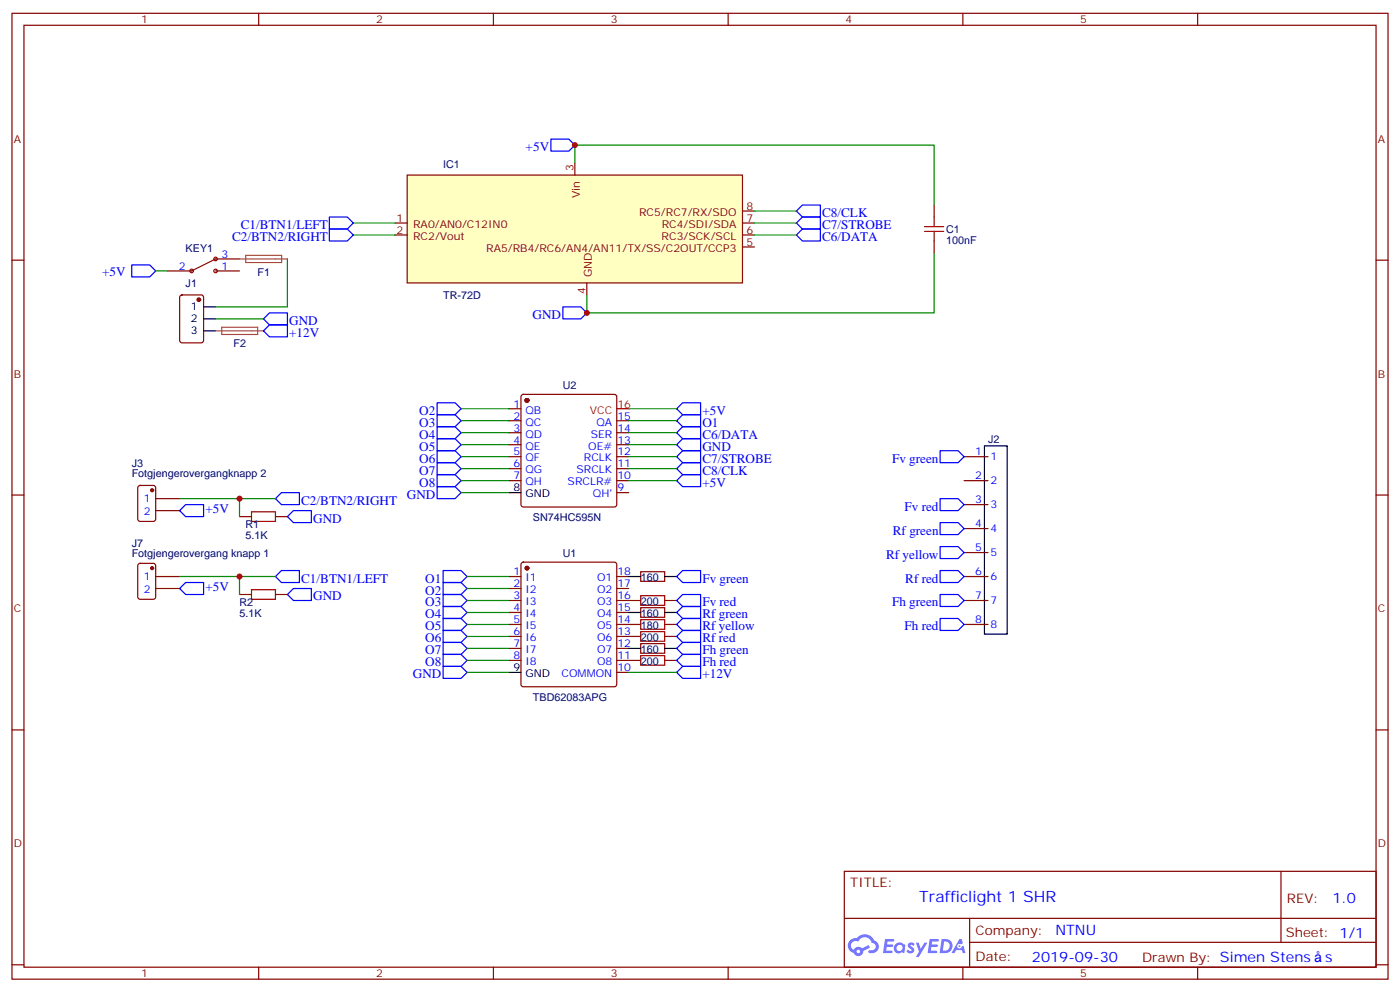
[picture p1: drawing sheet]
<svg xmlns="http://www.w3.org/2000/svg" width="412mm" height="292mm" viewBox="0 0 412 292" stroke-linecap="round" stroke-linejoin="round" font-family="sans-serif">
<g fill="none" stroke="#870000" stroke-width=".35">
<path d="M3.5 3.9h405.4v284.4h-405.4zM7.1 7.4h398.2v277.3h-398.2zM76.2 3.9v3.5M145.3 3.9v3.5M214.5 3.9v3.5M283.6 3.9v3.5M352.8 3.9v3.5M3.5 76.6h3.6M405.3 76.6h3.6M3.5 145.7h3.6M405.3 145.7h3.6M3.5 214.9h3.6"/>
<path d="M405.3 214.9h3.6M248.7 256.5h156.6v28.2h-156.6zM377.3 256.5v20.9M248.7 270.4h156.5M285.6 277.4h119.6M285.6 270.4v14.1M3.5 284h3.6M76.2 284.7v3.6M145.3 284.7v3.6M214.5 284.7v3.6M283.6 284.7v3.6M352.8 284.7v3.6"/>
<path d="M405.3 284h3.6"/>
</g>
<g fill="#5487ff">
<path d="M267.7 277.7a1.22 1.22 0 0 1 1.7 .2l-.4 .6a.47 .47 0 0 0-.3-.4 .47 .47 0 0 0-.5 .2l.1 .2a1.14 1.14 0 0 1 .8 1.8 1.14 1.14 0 0 1-1.9 0l-.2-.2 .5-.6 .7 .5a.29 .29 0 0 0 .3-.3 .29 .29 0 0 0-.2-.3 1.04 1.04 0 0 1-.6-1.7z"/>
<path d="M260.7 276.4h2.4l.3 .2-.2 .5-1.8 .1-.1 .8h1.5l.3 .4-.3 .4h-1.6l-.2 1.1h1.7l.2 .3-.2 .3-2.6 .1z"/>
<path d="M273.8 276.4h2.4l.3 .2-.1 .5-1.8 .1-.2 .8h1.6l.3 .4-.4 .4h-1.6l-.1 1.1h1.7l.2 .3-.2 .3-2.6 .1z"/>
<path d="M282.6 276.4h.7l.3 1.3-.6 .3a.69 .69 0 0 0-1 .3 .69 .69 0 0 0 .4 .9 .69 .69 0 0 0 .9-.6l.5-.2 .6 2.2h-.8l-.2-.9h-1.8l-.5 .9h-.8z"/>
<path d="M269.8 277.5h.8l.6 1.8 1.1-1.8h.9l-2.6 4.2h-.8l.9-1.5z"/>
<path d="M277.4 276.4l-.6 4.2h1.3a2.11 2.11 0 0 0 2.5-2.1 2.11 2.11 0 0 0-2.5-2.1zM278.1 277.2a1.39 1.39 0 0 1 1.7 1.4 1.39 1.39 0 0 1-1.8 1.3h-.3z"/>
<path d="M263.7 278.1a1.54 1.54 0 0 0-.1 2.1 1.54 1.54 0 0 0 2.2 .1l.6 .3 .3-2.3-.2-.3h-.4a1.49 1.49 0 0 0-2.4 .1zM264 279.1a.94 .94 0 0 1 1.8 0 .94 .94 0 0 1-1.8 0z"/>
<path d="M250.4 276.8a2.18 2.18 0 0 0 1.1 3.7 1.44 1.44 0 0 0 1.6 .9 1.44 1.44 0 0 0 1.2-1.4l2-1-.5-.8-1.9 1a1.47 1.47 0 0 0-2.4 .4 1.39 1.39 0 0 1-.7-1.9 1.39 1.39 0 0 1 2-.5 2.12 2.12 0 0 1 2.2-1.3 2.12 2.12 0 0 1 1.9 1.7 1.14 1.14 0 0 1 1.1 1.4 1.14 1.14 0 0 1-1.7 .7 .43 .43 0 0 0-.5 .4 .43 .43 0 0 0 .4 .5 1.98 1.98 0 0 0 2.5-1.2 1.98 1.98 0 0 0-1.2-2.6 3.1 3.1 0 0 0-5.3-.6l-.9 .1zM252.3 280.1a.55 .55 0 0 1 1.1 0 .55 .55 0 0 1-1.1 0z"/>
<circle cx="282.6" cy="278.5" r=".26"/>
</g>
<g fill="none" stroke="#870000" stroke-width=".35">
<path d="M153.7 116.3l.5-.2h26.8l.5 .2 .2 .5v31.8l-.3 .5-.4 .2h-26.8l-.5-.3-.2-.4v-31.8zM149.9 120.3h3.6M149.9 123.9h3.6M149.9 127.4h3.6M149.9 130.9h3.6M149.9 134.4h3.6M149.9 138h3.6M181.7 123.9h3.5M181.7 127.4h3.5M181.7 130.9h3.5M181.7 134.4h3.5M181.7 138h3.5"/>
<path d="M149.9 141.5h3.6M181.7 141.5h3.5M181.7 145h3.5M149.9 169.7h3.6M149.9 173.2h3.6M149.9 176.8h3.6M153.7 165.7l.5-.2h26.8l.5 .2 .2 .5v35.3l-.3 .5-.4 .2h-26.8l-.5-.3-.2-.4v-35.3zM181.7 169.7h3.5M181.7 173.2h3.5M181.7 176.8h3.5M149.9 180.3h3.6M149.9 183.8h3.6"/>
<path d="M149.9 187.4h3.6M149.9 190.9h3.6M149.9 194.4h3.6M181.7 180.3h3.5M181.7 183.8h3.5M181.7 187.4h3.5M181.7 190.9h3.5M181.7 194.4h3.5M181.7 197.9h3.5"/>
</g>
<g fill="#870000" stroke="#870000" stroke-width=".35">
<circle cx="155.2" cy="167.3" r=".53"/>
<circle cx="155.2" cy="117.9" r=".53"/>
</g>
<path d="M149.9 145h3.6M149.9 197.9h3.6" fill="none" stroke="#000" stroke-width=".35"/>
<path d="M181.7 120.3h3.5" fill="none" stroke="#f00" stroke-width=".35"/>
<path d="M119.9 51.5h98.8v31.8h-98.8z" fill="#ffffc2" stroke="#850000" stroke-width=".35"/>
<path d="M169.3 48v3.5M116.4 65.7h3.5M116.4 69.2h3.5M218.7 65.7h3.5M218.7 69.2h3.5M218.7 72.7h3.5M218.7 62.1h3.5M172.9 83.3v3.5" fill="none" stroke="#850000" stroke-width=".35"/>
<g fill="none" stroke="#870000" stroke-width=".35">
<path d="M49.4 79.8h7M63.5 79.8h7.1M63.5 76.2h7.1M275.2 60.4v3.5M275.2 70.9v3.6M53.2 87l.4-.2h5.7l.6 .4 .1 13-.5 .7h-5.9l-.6-.4-.1-13zM284 134.4h7M40.8 143.1l.5-.2h3.9l.6 .4 .1 9.5-.5 .6-4.1 .1-.7-.5v-9.4zM45.9 146.8h7M45.9 150.3h7M70.6 152.1h3.5M81.1 152.1h3.6"/>
<path d="M284 141.5h7M284 148.6h7M284 155.6h7M40.8 166l.5-.2h3.9l.6 .5 .1 9.4-.5 .7h-4.1l-.7-.4v-9.5zM45.9 169.7h7M45.9 173.2h7M70.6 175h3.5M81.1 175h3.6M185.2 176.8h3.5M188.7 168.3h7.1v2.8h-7.1zM188.7 178.9h7.1v2.8h-7.1zM195.8 176.8h3.5"/>
<path d="M284 176.8h7M284 162.7h7M284 169.7h7M185.2 183.8h3.5M185.2 187.4h3.5M185.2 194.4h3.5M188.7 189.5h7.1v2.8h-7.1zM195.8 183.8h3.5M195.8 187.4h3.5M195.8 194.4h3.5M284 183.8h7"/>
</g>
<path d="M60 97.4h3.5M60 90.3h3.5M60 93.9h3.5M290 131.3h6.7v55.4h-6.7zM185.2 169.7h3.5M195.8 169.7h3.5M185.2 180.3h3.5M185.2 190.9h3.5M195.8 180.3h3.5M195.8 190.9h3.5" fill="none" stroke="#000" stroke-width=".35"/>
<path d="M272.3 68.1h5.7M272.3 66.7h5.7M275.2 63.9v2.8M275.2 68.1v2.8M74.1 150.7h7v2.8h-7zM74.1 173.6h7v2.8h-7zM188.7 175.4h7.1v2.8h-7.1zM188.7 182.4h7.1v2.8h-7.1zM188.7 185.9h7.1v2.9h-7.1zM188.7 193h7.1v2.8h-7.1z" fill="none" stroke="#a10000" stroke-width=".35"/>
<g fill="#870000" stroke="#870000" stroke-width=".35">
<circle cx="58.6" cy="88.2" r=".53"/>
<circle cx="44.8" cy="144.3" r=".44"/>
<circle cx="44.8" cy="167.3" r=".44"/>
</g>
<g fill="none" stroke="#900" stroke-width=".35">
<path d="M63.5 76.2l-7.1 3.6"/>
<circle cx="56.4" cy="79.8" r=".53"/>
<circle cx="63.5" cy="76.2" r=".53"/>
<circle cx="63.5" cy="79.8" r=".53"/>
</g>
<path d="M70.6 76.2h3.4M72.4 75.2h10.6v2.1h-10.6zM74.1 76.2h10.6M63.5 97.4h3.5M65.3 96.3h10.6v2.2h-10.6zM67.1 97.4h10.5" fill="none" stroke="#a64a4a" stroke-width=".35"/>
<g fill="none" stroke="#00f" stroke-width=".35">
<path d="M162.3 41h5.3l1.7 1.7-1.7 1.8h-5.3zM38.8 78h5.3l1.8 1.8-1.8 1.7h-5.3zM97 63.9h5.3l1.8 1.8-1.8 1.7h-5.3zM97 67.4h5.3l1.8 1.8-1.8 1.7h-5.3zM236.4 67.4h5.3v3.5h-5.3l-1.8-1.7zM236.4 63.9h5.3v3.5h-5.3l-1.8-1.7zM236.4 60.4h5.3v3.5h-5.3l-1.8-1.8zM79.4 95.6h5.3v3.6h-5.3l-1.8-1.8zM79.4 92.1h5.3v3.5h-5.3l-1.8-1.7zM165.8 90.3h5.3l1.8 1.8-1.8 1.8h-5.3zM128.8 118.6h5.3l1.7 1.7-1.7 1.8h-5.3zM201.1 118.6h5.3v3.5h-5.3l-1.8-1.8z"/>
<path d="M128.8 122.1h5.3l1.7 1.8-1.7 1.7h-5.3zM128.8 125.6h5.3l1.7 1.8-1.7 1.8h-5.3zM128.8 129.2h5.3l1.7 1.7-1.7 1.8h-5.3zM128.8 132.7h5.3l1.7 1.7-1.7 1.8h-5.3zM128.8 136.2h5.3l1.7 1.8-1.7 1.7h-5.3zM128.8 139.7h5.3l1.7 1.8-1.7 1.8h-5.3zM201.1 122.1h5.3v3.5h-5.3l-1.8-1.7zM201.1 125.6h5.3v3.6h-5.3l-1.8-1.8zM201.1 129.2h5.3v3.5h-5.3l-1.8-1.8zM201.1 132.7h5.3v3.5h-5.3l-1.8-1.8zM201.1 136.2h5.3v3.5h-5.3l-1.8-1.7zM201.1 139.7h5.3v3.6h-5.3l-1.8-1.8z"/>
<path d="M276.9 132.7h5.3l1.8 1.7-1.8 1.8h-5.3zM52.9 150.3l1.8-1.7h5.3v3.5h-5.3zM82.9 145h5.3v3.6h-5.3l-1.8-1.8zM86.4 150.3h5.3v3.5h-5.3l-1.7-1.7zM128.8 143.3h5.3l1.7 1.7-1.7 1.8h-5.3zM276.9 153.8h5.3l1.8 1.8-1.8 1.8h-5.3zM276.9 146.8h5.3l1.8 1.8-1.8 1.7h-5.3zM52.9 173.2l1.8-1.7h5.3v3.5h-5.3zM82.9 168h5.3v3.5h-5.3l-1.8-1.8zM86.4 173.2h5.3v3.6h-5.3l-1.7-1.8zM130.5 168h5.3l1.8 1.7-1.8 1.8h-5.3zM130.5 171.5h5.3l1.8 1.7-1.8 1.8h-5.3z"/>
<path d="M130.5 175h5.3l1.8 1.8-1.8 1.7h-5.3zM130.5 178.5h5.3l1.8 1.8-1.8 1.8h-5.3zM201.1 168h5.3v3.5h-5.3l-1.8-1.8zM201.1 175h5.3v3.5h-5.3l-1.8-1.7zM276.9 175h5.3l1.8 1.8-1.8 1.7h-5.3zM276.9 168h5.3l1.8 1.7-1.8 1.8h-5.3zM276.9 160.9h5.3l1.8 1.8-1.8 1.7h-5.3zM130.5 196.2h5.3l1.8 1.7-1.8 1.8h-5.3zM130.5 182.1h5.3l1.8 1.7-1.8 1.8h-5.3zM130.5 185.6h5.3l1.8 1.8-1.8 1.7h-5.3zM130.5 189.1h5.3l1.8 1.8-1.8 1.8h-5.3zM130.5 192.7h5.3l1.8 1.7-1.8 1.8h-5.3z"/>
<path d="M199.3 180.3l1.8-1.8h5.3v3.6h-5.3zM201.1 196.2h5.3v3.5h-5.3l-1.8-1.8zM201.1 182.1h5.3v3.5h-5.3l-1.8-1.8zM201.1 185.6h5.3v3.5h-5.3l-1.8-1.7zM201.1 189.1h5.3v3.6h-5.3l-1.8-1.8zM201.1 192.7h5.3v3.5h-5.3l-1.8-1.8zM276.9 182.1h5.3l1.8 1.7-1.8 1.8h-5.3z"/>
</g>
<g fill="none" stroke="#008700" stroke-width=".35">
<path d="M169.3 48v-5.3h105.9v17.7M45.9 79.8h3.5M84.7 76.2v14.1h-21.2M104.1 65.7h12.3M104.1 69.2h12.3M222.2 65.7h12.4M222.2 69.2h12.4M222.2 62.1h12.4M275.2 74.5v17.6h-102.3v-5.3M63.5 93.9h14.1M135.8 120.3h14.1M135.8 123.9h14.1"/>
<path d="M135.8 127.4h14.1M135.8 130.9h14.1M135.8 134.4h14.1M135.8 138h14.1M185.2 123.9h14.1M185.2 120.3h14.1M185.2 127.4h14.1M185.2 130.9h14.1M185.2 134.4h14.1M185.2 138h14.1M52.9 146.8h28.2M70.6 146.8v5.3"/>
<path d="M135.8 145h14.1M135.8 141.5h14.1M185.2 141.5h14.1M52.9 169.7h28.2M70.6 169.7v5.3M137.6 169.7h12.3M137.6 173.2h12.3M137.6 176.8h12.3M137.6 197.9h12.3M137.6 180.3h12.3M137.6 183.8h12.3M137.6 187.4h12.3"/>
<path d="M137.6 190.9h12.3M137.6 194.4h12.3M185.2 197.9h14.1"/>
</g>
<g fill="#c00">
<circle cx="70.6" cy="146.8" r=".88"/>
<circle cx="169.3" cy="42.7" r=".88"/>
<circle cx="172.9" cy="92.1" r=".88"/>
<circle cx="70.6" cy="169.7" r=".88"/>
</g>
<text font-size="4.6" fill="#00f" x="270.8" y="265.5">Trafficlight 1 SHR</text>
<g font-size="4.2" fill="#00f">
<text x="392.5" y="265.8">1.0</text>
<text x="310.9" y="275.3">NTNU</text>
<text x="304" y="283.1">2019-09-30</text>
<text x="390.4" y="283.1">s</text>
</g>
<g font-size="3.9" fill="#00f">
<text x="154.8" y="44.5">+5V</text>
<text x="242.2" y="63.9">C8/CLK</text>
<text x="68.4" y="70.9">C2/BTN2/RIGHT</text>
<text x="70.9" y="67.4">C1/BTN1/LEFT</text>
<text x="242.2" y="70.9">C6/DATA</text>
<text x="242.2" y="67.4">C7/STROBE</text>
<text x="30.1" y="81.4">+5V</text>
<text x="85.2" y="95.6">GND</text>
<text x="156.9" y="93.9">GND</text>
<text x="85.2" y="99.2">+12V</text>
<text x="123.5" y="122.1">O2</text>
<text x="123.5" y="125.6">O3</text>
<text x="206.9" y="122.1">+5V</text>
<text x="206.9" y="125.6">O1</text>
<text x="123.5" y="129.2">O4</text>
<text x="206.9" y="129.2">C6/DATA</text>
<text x="123.5" y="132.7">O5</text>
<text x="123.5" y="136.2">O6</text>
<text x="206.9" y="132.7">GND</text>
<text x="206.9" y="136.2">C7/STROBE</text>
<text x="262.8" y="136.2">Fv green</text>
<text x="123.5" y="139.7">O7</text>
<text x="123.5" y="143.3">O8</text>
<text x="206.9" y="139.7">C8/CLK</text>
<text x="206.9" y="143.3">+5V</text>
<text x="88.7" y="148.6">C2/BTN2/RIGHT</text>
<text x="119.9" y="146.8">GND</text>
<text x="60.5" y="151.1">+5V</text>
<text x="92.3" y="153.8">GND</text>
<text x="266.4" y="150.3">Fv red</text>
<text x="263" y="157.4">Rf green</text>
<text x="261" y="164.4">Rf yellow</text>
<text x="88.7" y="171.5">C1/BTN1/LEFT</text>
<text x="125.3" y="171.5">O1</text>
<text x="206.9" y="171.5">Fv green</text>
<text x="266.7" y="171.5">Rf red</text>
<text x="60.5" y="174">+5V</text>
<text x="92.3" y="176.8">GND</text>
<text x="125.3" y="175">O2</text>
<text x="125.3" y="178.5">O3</text>
<text x="206.9" y="178.5">Fv red</text>
<text x="262.8" y="178.5">Fh green</text>
<text x="125.3" y="182.1">O4</text>
<text x="125.3" y="185.6">O5</text>
<text x="206.9" y="182.1">Rf green</text>
<text x="206.9" y="185.6">Rf yellow</text>
<text x="266.4" y="185.6">Fh red</text>
<text x="125.3" y="189.1">O6</text>
<text x="206.9" y="189.1">Rf red</text>
<text x="125.3" y="192.7">O7</text>
<text x="125.3" y="196.2">O8</text>
<text x="206.9" y="192.7">Fh green</text>
<text x="206.9" y="196.2">Fh red</text>
<text x="121.6" y="199.7">GND</text>
<text x="206.9" y="199.7">+12V</text>
</g>
<g font-size="3.9" fill="#800">
<text x="250.5" y="261.1">TITLE:</text>
<text x="379.1" y="265.8">REV:</text>
<text x="287.4" y="275.3">Company:</text>
<text x="378.7" y="275.9">Sheet: 1/1</text>
<text x="287.4" y="283">Date:</text>
<text x="336.4" y="283.1">Drawn By: Simen Stens</text>
</g>
<g font-size="3.2" fill="#800">
<text x="41.6" y="6.9">1</text>
<text x="110.8" y="6.9">2</text>
<text x="179.9" y="6.9">3</text>
<text x="249.1" y="6.9">4</text>
<text x="318.2" y="6.9">5</text>
<text x="4.1" y="42">A</text>
<text x="405.9" y="42">A</text>
<text x="4.1" y="111.2">B</text>
<text x="405.9" y="111.2">B</text>
<text x="4.1" y="180.3">C</text>
<text x="405.9" y="180.3">C</text>
<text x="4.1" y="249.4">D</text>
<text x="405.9" y="249.4">D</text>
<text x="41.6" y="287.7">1</text>
<text x="110.8" y="287.7">2</text>
<text x="179.9" y="287.7">3</text>
<text x="249.1" y="287.7">4</text>
<text x="318.2" y="287.7">5</text>
</g>
<g font-size="3.2" fill="#000080">
<text x="130.5" y="49.3">IC1</text>
<text x="278.7" y="71.7">100nF</text>
<text x="278.7" y="68.5">C1</text>
<text x="54.7" y="74.1">KEY1</text>
<text x="75.8" y="81.1">F1</text>
<text x="54.7" y="84.5">J1</text>
<text x="130.5" y="88.1">TR-72D</text>
<text x="68.8" y="102.3">F2</text>
<text x="165.8" y="114.6">U2</text>
<text x="291" y="130.5">J2</text>
<text x="38.8" y="137.5">J3</text>
<text x="38.8" y="140.5">Fotgjengerovergangknapp 2</text>
<text x="72.3" y="155.6">R1</text>
<text x="157" y="153.4">SN74HC595N</text>
<text x="38.8" y="160.9">J7</text>
<text x="72.3" y="158.6">5.1K</text>
<text x="38.8" y="163.9">Fotgjengerovergang knapp 1</text>
<text x="165.8" y="164">U1</text>
<text x="188.7" y="171">160</text>
<text x="70.6" y="178.5">R2</text>
<text x="188.7" y="178">200</text>
<text x="70.6" y="181.6">5.1K</text>
<text x="188.7" y="181.5">160</text>
<text x="188.7" y="185.1">180</text>
<text x="188.7" y="188.6">200</text>
<text x="188.7" y="192.1">160</text>
<text x="188.7" y="195.7">200</text>
<text x="157" y="206.3">TBD62083APG</text>
</g>
<g font-size="3.2" fill="#840000">
<text x="169" y="50.4" transform="rotate(-90 169 50.4)">3</text>
<text x="170.8" y="58.3" transform="rotate(-90 170.8 58.3)">Vin</text>
<text x="116.8" y="65.3">1</text>
<text x="188.3" y="63.6">RC5/RC7/RX/SDO</text>
<text x="219.9" y="65.3">7</text>
<text x="219.9" y="61.8">8</text>
<text x="116.8" y="68.8">2</text>
<text x="121.7" y="67.2">RA0/AN0/C12IN0</text>
<text x="121.7" y="70.7">RC2/Vout</text>
<text x="194.9" y="70.7">RC3/SCK/SCL</text>
<text x="194.9" y="67.2">RC4/SDI/SDA</text>
<text x="219.9" y="68.8">6</text>
<text x="143.2" y="74.2">RA5/RB4/RC6/AN4/AN11/TX/SS/C2OUT/CCP3</text>
<text x="219.9" y="72.4">5</text>
<text x="174.4" y="81.5" transform="rotate(-90 174.4 81.5)">GND</text>
<text x="172.5" y="86.5" transform="rotate(-90 172.5 86.5)">4</text>
</g>
<g font-size="3.2" fill="#00f">
<text x="65.3" y="75.9">3</text>
<text x="52.7" y="79.4">2</text>
<text x="65.3" y="79.4">1</text>
<text x="151.3" y="120">1</text>
<text x="151.3" y="123.5">2</text>
<text x="154.8" y="121.7">QB</text>
<text x="154.8" y="125.3">QC</text>
<text x="175.7" y="125.3">QA</text>
<text x="181.9" y="123.5">15</text>
<text x="151.3" y="127">3</text>
<text x="151.3" y="130.6">4</text>
<text x="154.8" y="128.8">QD</text>
<text x="174" y="128.8">SER</text>
<text x="181.9" y="130.6">13</text>
<text x="181.9" y="127">14</text>
<text x="151.3" y="134.1">5</text>
<text x="151.3" y="137.6">6</text>
<text x="154.8" y="132.3">QE</text>
<text x="154.8" y="135.9">QF</text>
<text x="172" y="135.9">RCLK</text>
<text x="173.3" y="132.3">OE#</text>
<text x="181.9" y="137.6">11</text>
<text x="181.9" y="134.1">12</text>
<text x="287.3" y="134.1">1</text>
<text x="291.7" y="135.5">1</text>
<text x="151.3" y="141.1">7</text>
<text x="154.8" y="139.4">QG</text>
<text x="154.8" y="142.9">QH</text>
<text x="167.2" y="142.9">SRCLR#</text>
<text x="169.8" y="139.4">SRCLK</text>
<text x="181.9" y="141.1">10</text>
<text x="287.3" y="141.1">2</text>
<text x="291.7" y="142.6">2</text>
<text x="42.3" y="147.8">1</text>
<text x="174.6" y="146.4">QH'</text>
<text x="181.9" y="144.7">9</text>
<text x="287.3" y="148.2">3</text>
<text x="291.7" y="149.6">3</text>
<text x="42.3" y="151.7">2</text>
<text x="287.3" y="155.3">4</text>
<text x="291.7" y="156.7">4</text>
<text x="287.3" y="162.3">5</text>
<text x="291.7" y="163.7">5</text>
<text x="42.3" y="170.8">1</text>
<text x="151.3" y="169.4">1</text>
<text x="151.3" y="172.9">2</text>
<text x="154.8" y="171.1">I1</text>
<text x="175.9" y="171.1">O1</text>
<text x="181.9" y="172.9">17</text>
<text x="181.9" y="169.4">18</text>
<text x="287.3" y="169.4">6</text>
<text x="291.7" y="170.8">6</text>
<text x="42.3" y="174.7">2</text>
<text x="151.3" y="176.4">3</text>
<text x="151.3" y="180">4</text>
<text x="154.8" y="174.7">I2</text>
<text x="154.8" y="178.2">I3</text>
<text x="175.9" y="178.2">O3</text>
<text x="175.9" y="174.7">O2</text>
<text x="181.9" y="180">15</text>
<text x="181.9" y="176.4">16</text>
<text x="287.3" y="176.4">7</text>
<text x="291.7" y="177.8">7</text>
<text x="151.3" y="183.5">5</text>
<text x="154.8" y="181.7">I4</text>
<text x="154.8" y="185.2">I5</text>
<text x="175.9" y="185.2">O5</text>
<text x="175.9" y="181.7">O4</text>
<text x="181.9" y="183.5">14</text>
<text x="287.3" y="183.5">8</text>
<text x="291.7" y="184.9">8</text>
<text x="151.3" y="187">6</text>
<text x="151.3" y="190.5">7</text>
<text x="154.8" y="188.8">I6</text>
<text x="175.9" y="188.8">O6</text>
<text x="181.9" y="190.5">12</text>
<text x="181.9" y="187">13</text>
<text x="151.3" y="194.1">8</text>
<text x="154.8" y="192.3">I7</text>
<text x="154.8" y="195.8">I8</text>
<text x="175.9" y="195.8">O8</text>
<text x="175.9" y="192.3">O7</text>
<text x="181.9" y="197.6">10</text>
<text x="181.9" y="194.1">11</text>
<text x="165.4" y="199.4">COMMON</text>
</g>
<g font-size="3.2">
<text x="56.2" y="91.4">1</text>
<text x="56.2" y="94.9">2</text>
<text x="56.2" y="98.5">3</text>
<text x="151.3" y="144.7">8</text>
<text x="154.8" y="146.4">GND</text>
<text x="151.3" y="197.6">9</text>
<text x="154.8" y="199.4">GND</text>
</g>
<g font-size="3.2" fill="#f00">
<text x="181.9" y="120">16</text>
<text x="173.8" y="121.7">VCC</text>
</g>
</svg>
